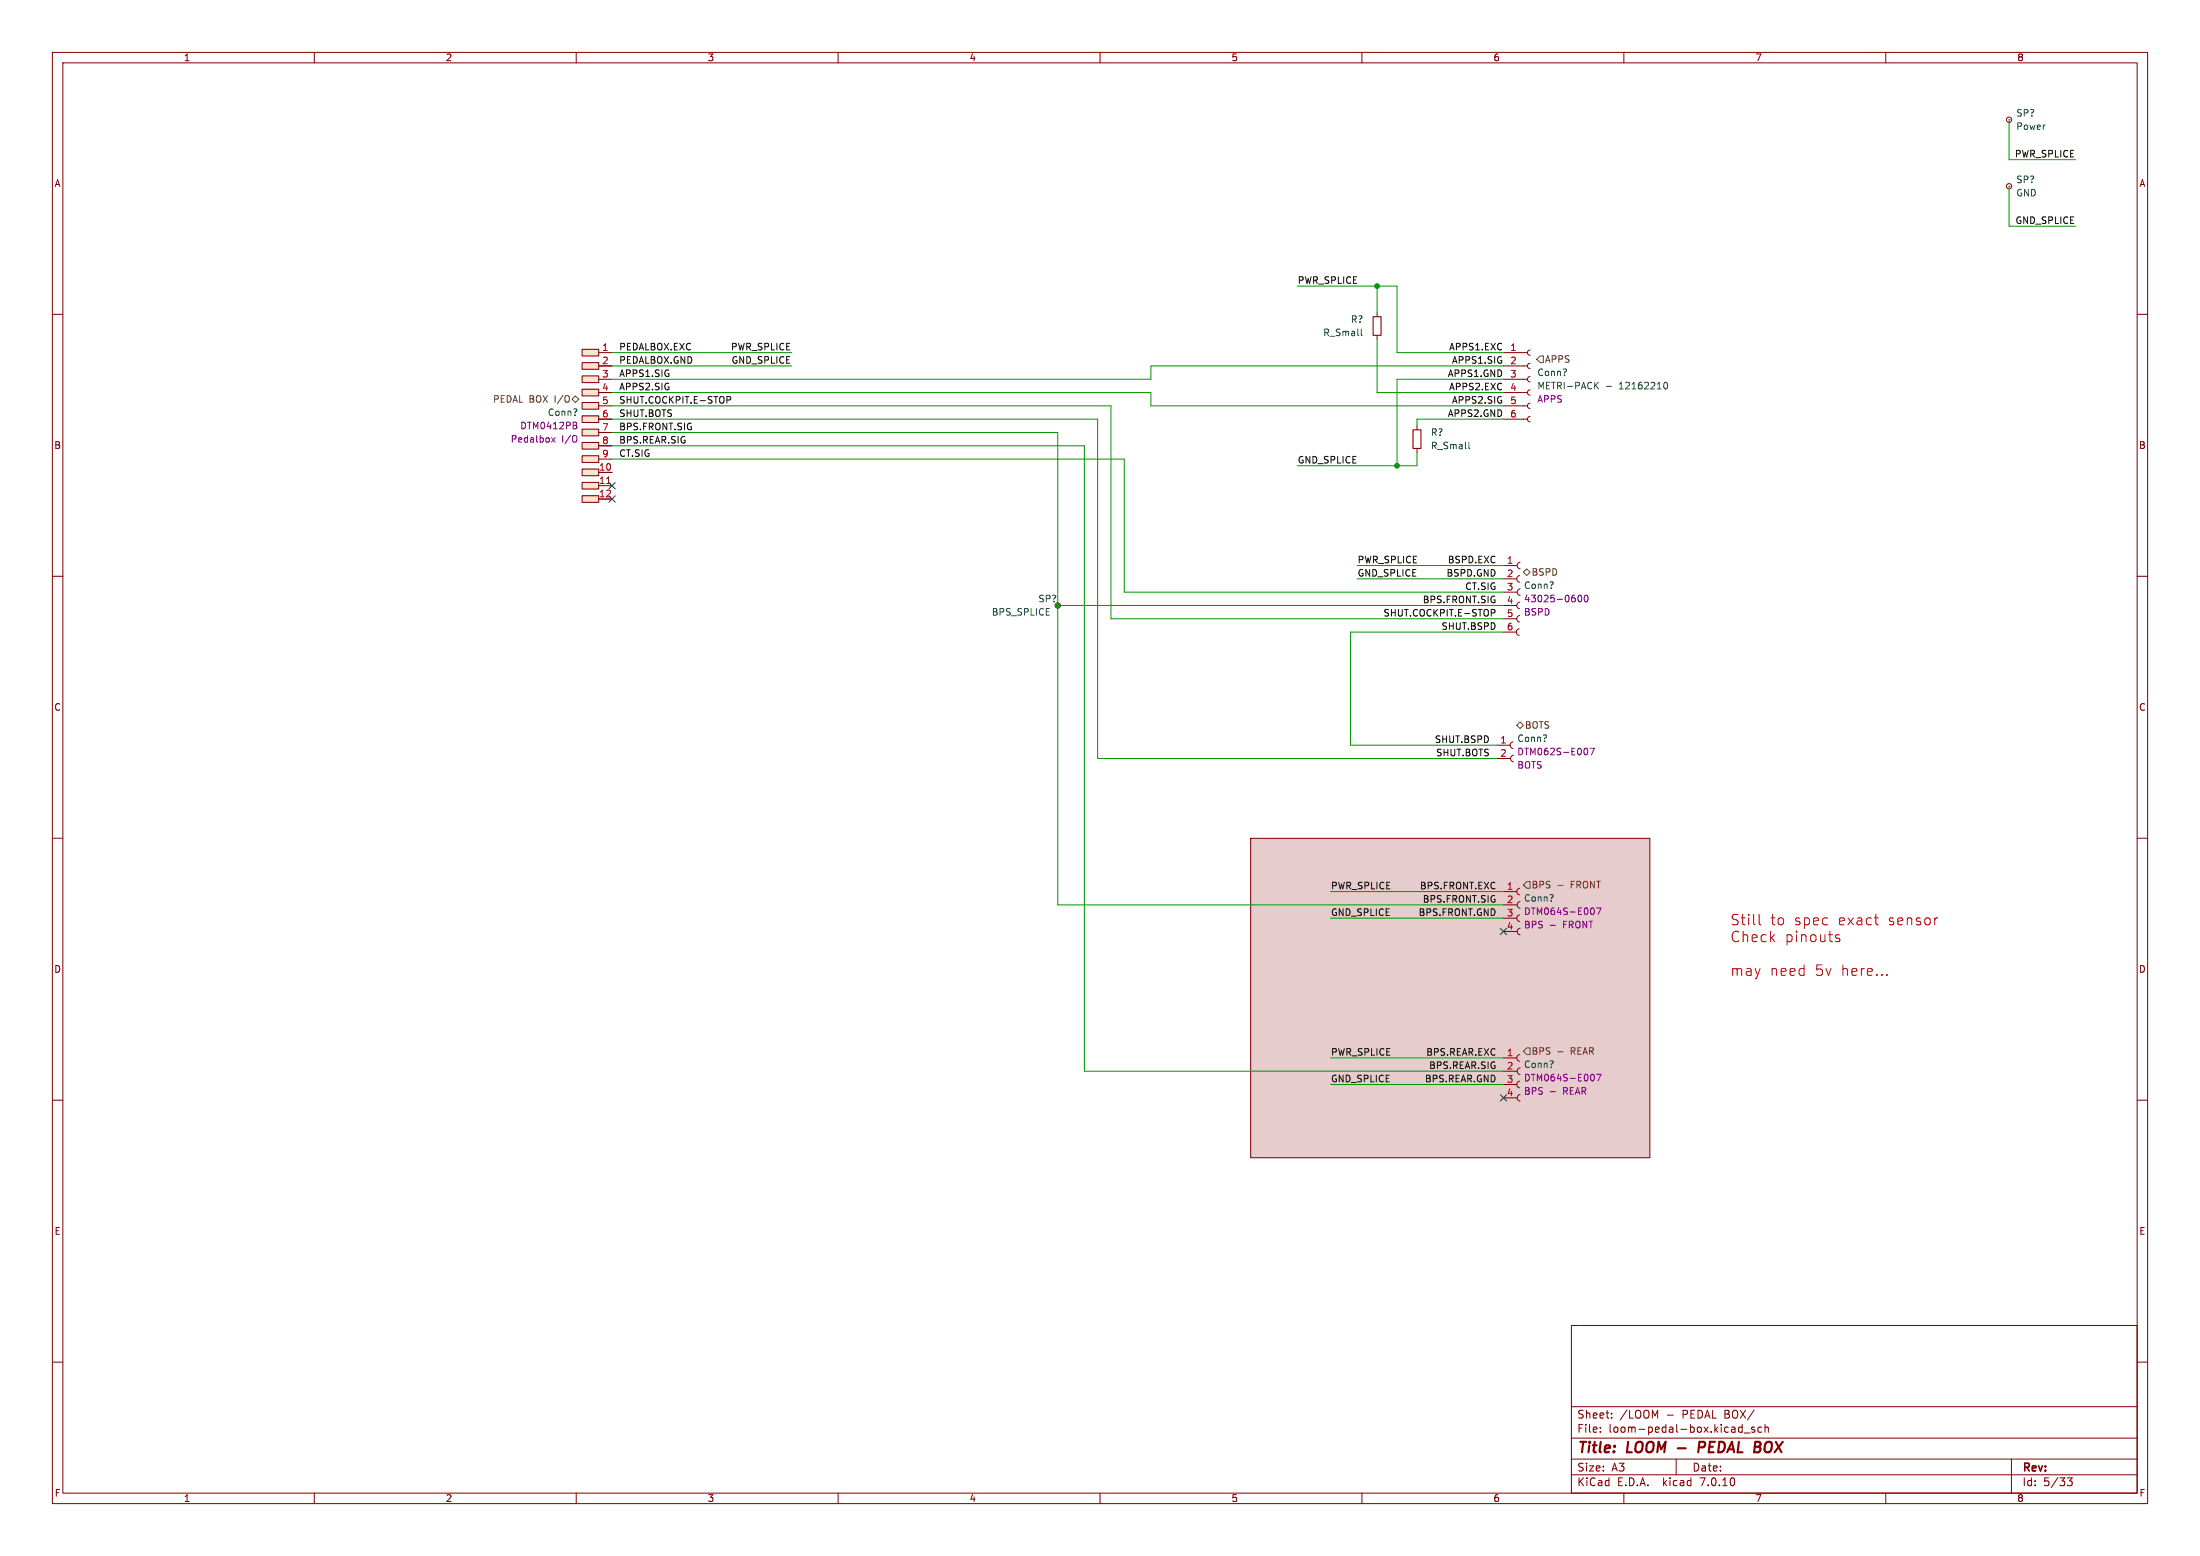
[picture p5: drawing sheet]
<svg xmlns="http://www.w3.org/2000/svg" width="420mm" height="297mm" viewBox="0 0 420 297" stroke-linecap="round" stroke-linejoin="round" font-family="sans-serif">
<g fill="none" stroke="#840000" stroke-width=".19">
<path d="M10 10h400v277h-400zM12 12h396v273h-396zM60 10v2M110 10v2M160 10v2M210 10v2M260 10v2M310 10v2M360 10v2M383.5 35.6h.1M383.5 22.9h.1M10 60h2"/>
<path d="M262.9 59.7v.8M408 60h2M111.1 66.7h3.2v1.2h-3.2zM111.1 69.2h3.2v1.3h-3.2zM111.1 71.8h3.2v1.2h-3.2zM111.1 74.3h3.2v1.3h-3.2zM111.1 76.8h3.2v1.3h-3.2zM111.1 79.4h3.2v1.2h-3.2zM114.3 77.5h2.5M114.3 74.9h2.5M114.3 72.4h2.5M114.3 69.9h2.5"/>
<path d="M114.3 67.3h2.5M262.9 64v.8M287 77.5h4.6M287 74.9h4.6M287 72.4h4.6M287 69.9h4.6M287 67.3h4.6M292.1 79.5l-.4 .2-.1 .3 .1 .4 .4 .1M292.1 77l-.4 .1-.1 .4 .1 .3 .4 .2M292.1 74.4l-.4 .2-.1 .3 .1 .4 .4 .1M292.1 71.9l-.4 .1-.1 .4 .1 .3 .4 .2M292.1 69.3l-.4 .2-.1 .3 .1 .4 .4 .2"/>
<path d="M292.1 66.8l-.4 .2-.1 .3 .1 .4 .4 .1M111.1 81.9h3.2v1.3h-3.2zM111.1 84.5h3.2v1.2h-3.2zM111.1 87h3.2v1.3h-3.2zM111.1 89.5h3.2v1.3h-3.2zM111.1 92.1h3.2v1.2h-3.2zM111.1 94.6h3.2v1.3h-3.2zM114.3 80h2.5M114.3 85.1h2.5M114.3 90.2h2.5M114.3 95.3h2.5M114.3 92.7h2.5"/>
<path d="M114.3 82.6h2.5M114.3 87.6h2.5M270.5 81.3v.7M270.5 85.6v.8M287 80h4.6M10 110h2M287 108h2.6M287 110.5h2.6M287 113h2.6M287 115.6h2.6M287 118.1h2.6M290.1 117.5a.64 .64 0 0 0-.5 .6 .64 .64 0 0 0 .5 .6"/>
<path d="M290.1 114.9a.64 .64 0 0 0-.5 .7 .64 .64 0 0 0 .5 .6M290.1 109.9a.64 .64 0 0 0-.5 .6 .64 .64 0 0 0 .5 .6M290.2 112.4a.64 .64 0 0 0-.6 .6 .64 .64 0 0 0 .6 .7M290.2 107.3a.64 .64 0 0 0-.6 .7 .64 .64 0 0 0 .6 .6M408 110h2M287 120.7h2.6M290 120a.64 .64 0 0 0-.5 .7 .64 .64 0 0 0 .5 .6M10 160h2M285.7 142.2h2.6M285.7 144.8h2.6M288.8 141.6a.64 .64 0 0 0-.5 .6 .64 .64 0 0 0 .5 .7M288.9 144.1a.64 .64 0 0 0-.5 .7 .64 .64 0 0 0 .5 .6"/>
<path d="M408 160h2M238.8 160h76.2v61h-76.2zM287 170.2h2.6M287 172.7h2.6M287 175.3h2.6M287 177.8h2.6M290.1 169.5a.64 .64 0 0 0-.5 .7 .64 .64 0 0 0 .5 .6M290.1 174.6a.64 .64 0 0 0-.5 .7 .64 .64 0 0 0 .5 .6M290.2 172.1a.64 .64 0 0 0-.6 .6 .64 .64 0 0 0 .6 .7M290.2 177.2a.64 .64 0 0 0-.6 .6 .64 .64 0 0 0 .6 .6M10 210h2M287 201.9h2.6"/>
<path d="M287 204.5h2.6M287 207h2.6M287 209.6h2.6M290.1 201.3a.64 .64 0 0 0-.5 .6 .64 .64 0 0 0 .5 .7M290.1 206.4a.64 .64 0 0 0-.5 .6 .64 .64 0 0 0 .5 .6M290.2 203.8a.64 .64 0 0 0-.6 .7 .64 .64 0 0 0 .6 .6M290.2 208.9a.64 .64 0 0 0-.6 .7 .64 .64 0 0 0 .6 .6M408 210h2M10 260h2M300 253h108v32h-108zM408 260h2M300 278.5h108"/>
<path d="M300 274.5h108M300 268.5h108M305.5 273.2v.2M305.5 272.5v.1M307.7 270.5v.2M307.7 269.8v.1M320 278.5v3M331.9 273.1l.3 .3 .4-.1M332.6 271.9v1.5M332.6 272.5l-.4-.1-.3 .3M332.9 273.5h1.2M334.9 272.5l-.3-.1-.2 .2v.2l.5 .2v.3h-.5"/>
<path d="M336.3 272.5l-.4-.1-.3 .3 .1 .6h.6M336.9 272.5l.3-.1 .3 .1 .1 .9M336.9 271.9v1.5M384 278.5v6.5M60 285v2M110 285v2M160 285v2M210 285v2M260 285v2M300 281.5h108M310 285v2M360 285v2"/>
<path d="M394.7 282.1h.9l-.5 .6 .4 .1v.6l-.2 .2-.6-.1"/>
<circle cx="383.5" cy="35.6" r=".51"/>
<circle cx="383.5" cy="22.9" r=".51"/>
<circle cx="201.9" cy="115.6" r=".51"/>
</g>
<path d="M325.2 275.2h-.8l-.2 2M325.3 276.2l-1 .1" fill="none" stroke="#840000" stroke-width=".4"/>
<path d="M238.8 160h76.2v61h-76.2z" fill="#e6cccc" stroke="#e6cccc" stroke-width=".19"/>
<g fill="none" stroke="#840084" stroke-width=".19">
<path d="M105.3 83.6l.7 .8M106 83.6l-.7 .8M109.8 80.6l.3 .2-.3 .4 .3 .1v.3l-.2 .3h-.5M110.1 83.3v.9M301.3 113.7l.2-.1a.68 .68 0 0 1 .5 .6 .68 .68 0 0 1-.5 .7l-.3-.5zM302.6 113.7l.1-.1a.68 .68 0 0 1 .5 .6 .68 .68 0 0 1-.5 .7l-.3-.5zM302.8 142.8a.79 .79 0 0 1 0 1.3M303.5 142.8h.9l-.6 1.3M296 176.6h.9M304.1 173.3a.79 .79 0 0 1 0 1.3M304.8 173.3h.8l-.5 1.3M296 208.4h.9"/>
<path d="M304.1 205a.79 .79 0 0 1 0 1.3M304.8 205h.8l-.5 1.3"/>
</g>
<path d="M262.1 60.5h1.6v3.5h-1.6zM269.7 82h1.6v3.6h-1.6z" fill="none" stroke="#840000" stroke-width=".2"/>
<path d="M259.9 62.8v1.1l.2 .2M304.6 73.5l.6 .7M305.2 73l-.8 .7M306.7 73.8h.9M317.6 73.5l.3-.5a.68 .68 0 0 1 .5 .6 .68 .68 0 0 1-.5 .6l-.3-.4M280.4 84.4v1.1l.2 .2" fill="none" stroke="#006464" stroke-width=".19"/>
<g fill="#ffe5bf" stroke="#ffe5bf" stroke-width=".19">
<path d="M111.1 66.7h3.2v1.2h-3.2z"/>
<path d="M111.1 69.2h3.2v1.3h-3.2z"/>
<path d="M111.1 71.8h3.2v1.2h-3.2z"/>
<path d="M111.1 74.3h3.2v1.3h-3.2z"/>
<path d="M111.1 76.8h3.2v1.3h-3.2z"/>
<path d="M111.1 79.4h3.2v1.2h-3.2z"/>
<path d="M111.1 81.9h3.2v1.3h-3.2z"/>
<path d="M111.1 84.5h3.2v1.2h-3.2z"/>
<path d="M111.1 87h3.2v1.3h-3.2z"/>
<path d="M111.1 89.5h3.2v1.3h-3.2z"/>
<path d="M111.1 92.1h3.2v1.2h-3.2z"/>
<path d="M111.1 94.6h3.2v1.3h-3.2z"/>
</g>
<path d="M115.8 92.3h.7" fill="none" stroke="#a90000" stroke-width=".19"/>
<path d="M109.2 76.2l.7-.6 .6 .6-.6 .6zM294 67.9h.6v1.3h-.6l-.6-.6zM290.8 109.2l.7-.6 .6 .6-.6 .7zM289.6 138.4l.6-.6 .6 .6-.6 .7zM291.5 168.3h.6v1.2h-.6l-.7-.6zM297.4 169h1M291.5 200h.6v1.3h-.6l-.7-.6zM297.4 200.8h1" fill="none" stroke="#725600" stroke-width=".19"/>
<path d="M138.8 75.7h.5l.2 .2-.1 .4-.6 .1M284.7 116.3h.5l.2 .3-.1 .3-.6 .1" fill="none" stroke="#0f0f0f" stroke-width=".19"/>
<path d="M335.8 174.5v1.7l.3 .3M350.5 179l.7 .2 .1 .3-.3 .2h-.6M350.5 178.5h.7M357.8 175.2h.8M358.4 176.5h.2M369.7 175.2h.2M360.2 186v.2M360.2 186l-.1 .1 .1 .1" fill="none" stroke="#f00" stroke-width=".19"/>
<g fill="none" stroke="#009600" stroke-width=".19">
<path d="M383.5 22.9v7.6h12.7M383.5 35.6v7.6h12.7M247.6 54.6h19.1v12.7h20.3M262.9 54.6v5.1M116.8 74.9h102.9v2.6h67.3M116.8 69.9h34.3M116.8 67.3h34.3M116.8 77.5h95.3v40.6h74.9M262.9 64.8v10.1h24.1M287 72.4h-20.3v16.5M287 69.9h-67.3v2.5h-102.9M116.8 82.6h85.1v90.1h85.1"/>
<path d="M116.8 85.1h90.2v119.4h80M116.8 80h92.7v64.8h76.2M116.8 87.6h97.8v25.4h72.4M270.5 86.4v2.5h-22.9M287 80h-16.5v1.3M201.9 115.6h85.1M259.1 110.5h27.9M259.1 108h27.9M287 120.7h-29.2v21.5h27.9M254 175.3h33M254 170.2h33M254 207h33"/>
<path d="M254 201.9h33"/>
</g>
<path d="M116.2 92.1l1.2 1.2M116.2 94.6l1.2 1.3M117.4 92.1l-1.2 1.2M117.4 94.6l-1.2 1.3M286.4 177.2l1.2 1.2M287.6 177.2l-1.2 1.2M286.4 208.9l1.2 1.3M287.6 208.9l-1.2 1.3" fill="none" stroke="#000084" stroke-width=".19"/>
<g fill="#009600" stroke="#009600" stroke-width=".19">
<circle cx="201.9" cy="115.6" r=".46"/>
<circle cx="266.7" cy="88.9" r=".46"/>
<circle cx="262.9" cy="54.6" r=".46"/>
</g>
<g font-size="2.8" fill="#f00">
<text x="330.2" y="176.8">Still</text>
<text x="330.2" y="180">Check</text>
<text x="337.9" y="176.8">to</text>
<text x="340.6" y="180">pinouts</text>
<text x="342.4" y="176.8">spec</text>
<text x="350.8" y="176.8">exact</text>
<text x="360.4" y="176.8">sensor</text>
<text x="330.2" y="186.4">may</text>
<text x="337.8" y="186.4">need</text>
<text x="346.4" y="186.4">5v</text>
<text x="351.4" y="186.4">here...</text>
</g>
<g font-size="2.8" fill="#840000">
<text x="301" y="277.9">Title:</text>
<text x="310.6" y="277.9">LOOM -</text>
<text x="325.9" y="277.9">PEDAL</text>
<text x="337.3" y="277.9">BOX</text>
</g>
<g font-size="2.1" fill="#840000">
<text x="301" y="273.7">File:</text>
<text x="301" y="271">Sheet:</text>
<text x="307.1" y="273.7">loom-pedal-box.kicad_sch</text>
<text x="309.2" y="271">/LOOM</text>
<text x="318.2" y="271">-</text>
<text x="321.3" y="271">PEDAL BOX/</text>
<text x="301" y="281.1">Size:</text>
<text x="307.6" y="281.1">A3</text>
<text x="323" y="281.1">Date:</text>
<text x="386" y="281.3">Rev:</text>
<text x="301" y="283.9">KiCad</text>
<text x="308.7" y="283.9">E.D.A.</text>
<text x="317.6" y="283.9">kicad</text>
<text x="324.8" y="283.9">7.0.10</text>
<text x="386" y="283.9">Id:</text>
<text x="390.1" y="283.9">5/33</text>
</g>
<g font-size="1.8" fill="#840000">
<text x="35" y="11.9">1</text>
<text x="85" y="11.9">2</text>
<text x="135" y="11.9">3</text>
<text x="185" y="11.9">4</text>
<text x="235" y="11.9">5</text>
<text x="285" y="11.9">6</text>
<text x="335" y="11.9">7</text>
<text x="385" y="11.9">8</text>
<text x="10.3" y="35.9">A</text>
<text x="408.3" y="35.9">A</text>
<text x="10.3" y="85.9">B</text>
<text x="408.2" y="85.9">B</text>
<text x="10.3" y="135.9">C</text>
<text x="408.2" y="135.9">C</text>
<text x="10.3" y="185.9">D</text>
<text x="408.2" y="185.9">D</text>
<text x="10.3" y="235.9">E</text>
<text x="408.3" y="235.9">E</text>
<text x="10.3" y="285.9">F</text>
<text x="35" y="286.9">1</text>
<text x="85" y="286.9">2</text>
<text x="135" y="286.9">3</text>
<text x="185" y="286.9">4</text>
<text x="235" y="286.9">5</text>
<text x="285" y="286.9">6</text>
<text x="335" y="286.9">7</text>
<text x="385" y="286.9">8</text>
<text x="408.3" y="285.9">F</text>
</g>
<g font-size="1.8" fill="#006464">
<text x="384.8" y="22.5">SP?</text>
<text x="384.8" y="25">Power</text>
<text x="384.8" y="35.2">SP?</text>
<text x="384.8" y="37.7">GND</text>
<text x="252.5" y="64.4">R_Small</text>
<text x="257.8" y="61.8">R?</text>
<text x="293.4" y="72">Conn?</text>
<text x="293.4" y="74.5">METRI-PACK</text>
<text x="309.2" y="74.5">12162210</text>
<text x="104.5" y="79.6">Conn?</text>
<text x="273.1" y="83.4">R?</text>
<text x="273.1" y="86">R_Small</text>
<text x="290.8" y="112.6">Conn?</text>
<text x="189.2" y="117.7">BPS_SPLICE</text>
<text x="198.1" y="115.2">SP?</text>
<text x="289.6" y="141.8">Conn?</text>
<text x="290.8" y="172.3">Conn?</text>
<text x="290.8" y="204.1">Conn?</text>
</g>
<g font-size="1.8" fill="#0f0f0f">
<text x="384.5" y="30.1">PWR_SPLICE</text>
<text x="384.7" y="42.8">GND_SPLICE</text>
<text x="247.6" y="54.3">PWR_SPLICE</text>
<text x="118.1" y="69.5">PEDALBOX.GND</text>
<text x="118.1" y="67">PEDALBOX.EXC</text>
<text x="139.4" y="67">PWR_SPLICE</text>
<text x="139.6" y="69.5">GND_SPLICE</text>
<text x="276.5" y="67">APPS1.EXC</text>
<text x="277.1" y="69.5">APPS1.SIG</text>
<text x="118.1" y="72">APPS1.SIG</text>
<text x="118.1" y="77.1">SHUT.COCKPIT.E-STOP</text>
<text x="118.1" y="74.6">APPS2.SIG</text>
<text x="276.3" y="72">APPS1.GND</text>
<text x="276.5" y="74.6">APPS2.EXC</text>
<text x="277.1" y="77.1">APPS2.SIG</text>
<text x="118.1" y="79.7">SHUT.BOTS</text>
<text x="118.1" y="82.2">BPS.FRONT.SIG</text>
<text x="276.3" y="79.7">APPS2.GND</text>
<text x="118.1" y="87.3">CT.SIG</text>
<text x="118.1" y="84.7">BPS.REAR.SIG</text>
<text x="247.6" y="88.6">GND_SPLICE</text>
<text x="259.1" y="107.6">PWR_SPLICE</text>
<text x="276.3" y="107.6">BSPD.EXC</text>
<text x="259.1" y="110.1">GND_SPLICE</text>
<text x="276.1" y="110.1">BSPD.GND</text>
<text x="279.6" y="112.7">CT.SIG</text>
<text x="264" y="117.8">SHUT.COCKPIT.E-STOP</text>
<text x="271.5" y="115.2">BPS.FRONT.SIG</text>
<text x="275.1" y="120.3">SHUT.BSPD</text>
<text x="273.8" y="141.9">SHUT.BSPD</text>
<text x="274.1" y="144.4">SHUT.BOTS</text>
<text x="254" y="169.8">PWR_SPLICE</text>
<text x="271" y="169.8">BPS.FRONT.EXC</text>
<text x="271.5" y="172.4">BPS.FRONT.SIG</text>
<text x="254" y="174.9">GND_SPLICE</text>
<text x="270.7" y="174.9">BPS.FRONT.GND</text>
<text x="254" y="201.6">PWR_SPLICE</text>
<text x="272.2" y="201.6">BPS.REAR.EXC</text>
<text x="254" y="206.7">GND_SPLICE</text>
<text x="271.9" y="206.7">BPS.REAR.GND</text>
<text x="272.7" y="204.1">BPS.REAR.SIG</text>
</g>
<g font-size="1.8" fill="#a90000">
<text x="114.9" y="67.1">1</text>
<text x="114.9" y="69.6">2</text>
<text x="288.2" y="67.1">1</text>
<text x="288.2" y="69.6">2</text>
<text x="114.9" y="72.1">3</text>
<text x="114.9" y="74.7">4</text>
<text x="114.9" y="77.2">5</text>
<text x="288.2" y="72.1">3</text>
<text x="288.2" y="74.7">4</text>
<text x="288.2" y="77.2">5</text>
<text x="114.9" y="79.8">6</text>
<text x="114.9" y="82.3">7</text>
<text x="288.2" y="79.8">6</text>
<text x="114.3" y="89.9">10</text>
<text x="114.9" y="84.8">8</text>
<text x="114.9" y="87.4">9</text>
<text x="114.3" y="92.5">11</text>
<text x="114.3" y="95">12</text>
<text x="287.6" y="107.7">1</text>
<text x="287.6" y="110.2">2</text>
<text x="287.6" y="112.8">3</text>
<text x="287.6" y="115.3">4</text>
<text x="287.6" y="117.9">5</text>
<text x="287.6" y="120.4">6</text>
<text x="286.3" y="142">1</text>
<text x="286.3" y="144.5">2</text>
<text x="287.6" y="169.9">1</text>
<text x="287.6" y="172.5">2</text>
<text x="287.6" y="175">3</text>
<text x="287.6" y="177.5">4</text>
<text x="287.6" y="201.7">1</text>
<text x="287.6" y="204.2">2</text>
<text x="287.6" y="206.8">3</text>
<text x="287.6" y="209.3">4</text>
</g>
<g font-size="1.8" fill="#725600">
<text x="294.8" y="69.4">APPS</text>
<text x="94" y="77.1">PEDAL BOX</text>
<text x="106" y="77.1">I/O</text>
<text x="292.3" y="110.1">BSPD</text>
<text x="291" y="139.3">BOTS</text>
<text x="292.3" y="169.8">BPS</text>
<text x="300" y="169.8">FRONT</text>
<text x="292.3" y="201.5">BPS</text>
<text x="300" y="201.5">REAR</text>
</g>
<g font-size="1.8" fill="#840084">
<text x="293.4" y="77.1">APPS</text>
<text x="99.2" y="82.1">DTM0412PB</text>
<text x="97.4" y="84.7">Pedalbox</text>
<text x="107.2" y="84.7">I/O</text>
<text x="290.8" y="115.2">43025-0600</text>
<text x="290.8" y="117.7">BSPD</text>
<text x="289.6" y="144.4">DTM062S-E007</text>
<text x="289.6" y="146.9">BOTS</text>
<text x="290.8" y="174.9">DTM064S-E007</text>
<text x="290.8" y="177.4">BPS</text>
<text x="298.5" y="177.4">FRONT</text>
<text x="290.8" y="206.6">DTM064S-E007</text>
<text x="290.8" y="209.1">BPS</text>
<text x="298.5" y="209.1">REAR</text>
</g>
</svg>
